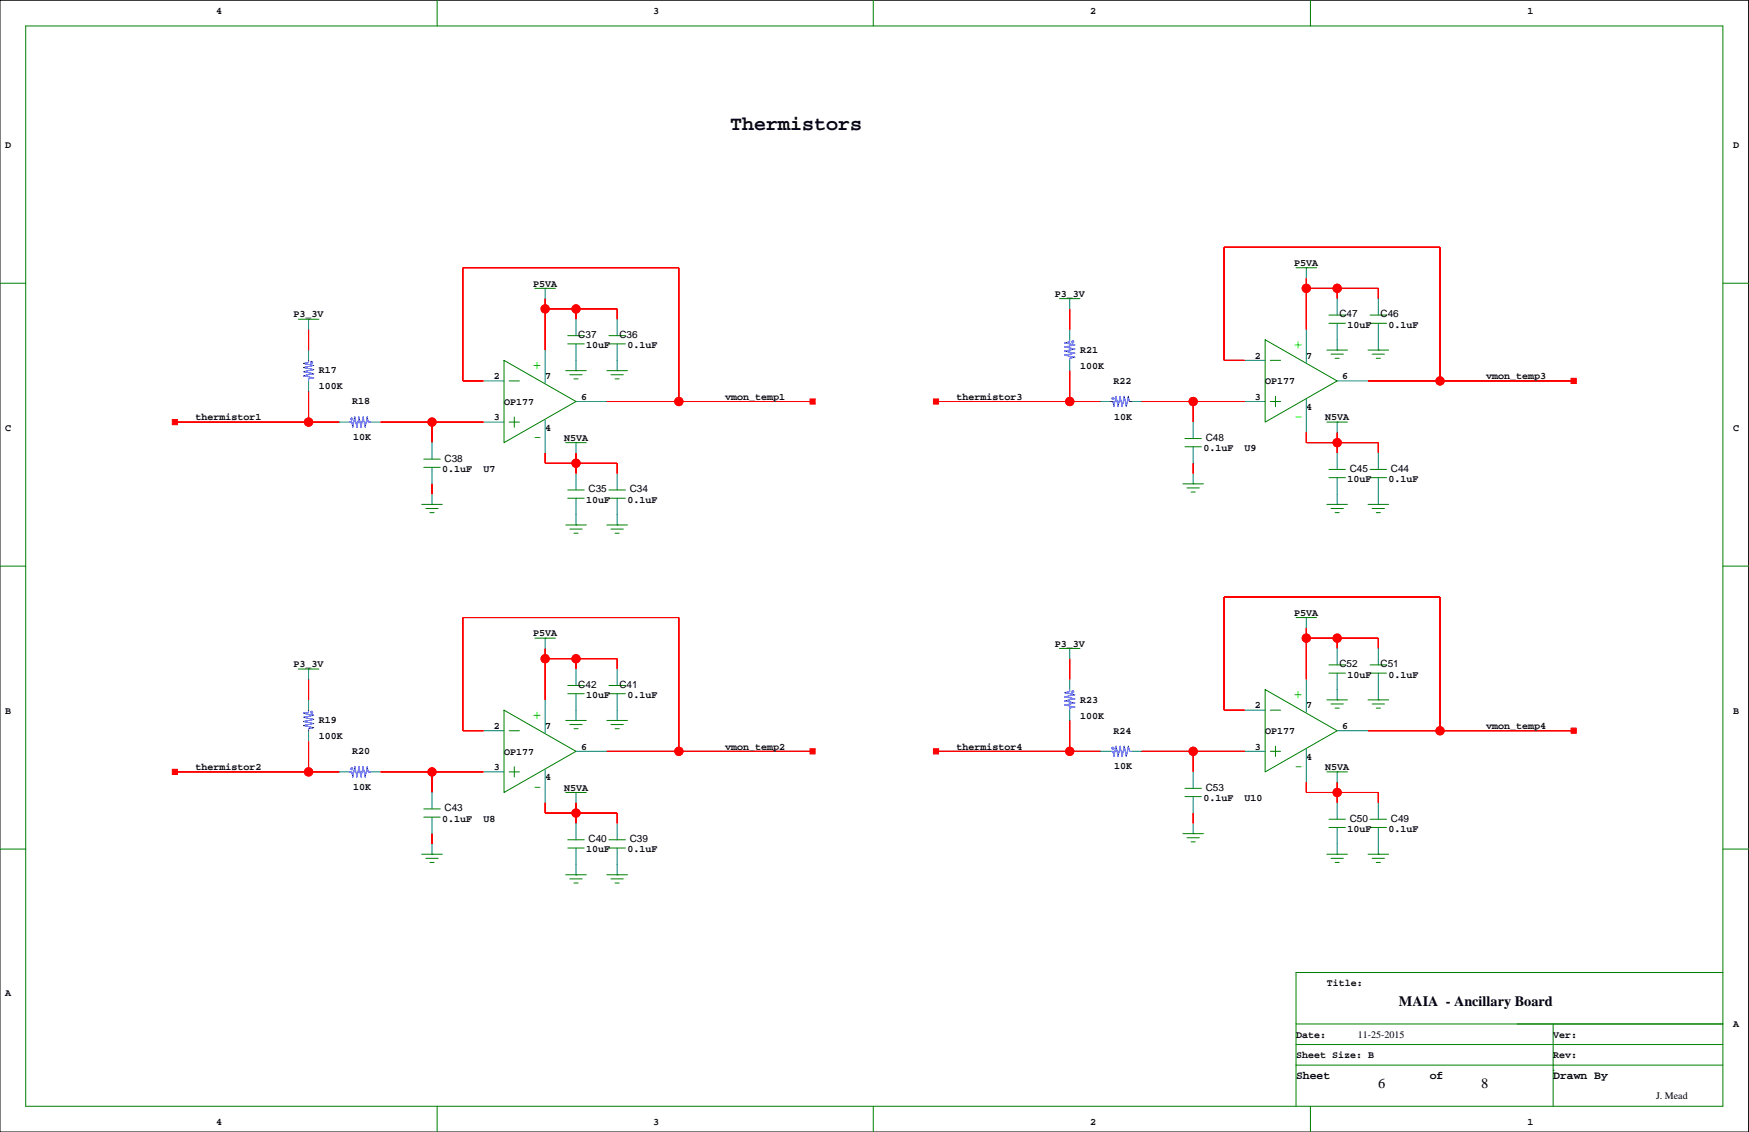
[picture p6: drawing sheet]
<svg xmlns="http://www.w3.org/2000/svg" width="432mm" height="279mm" viewBox="0 0 432 279" stroke-linecap="round" stroke-linejoin="round" font-family="sans-serif">
<path d="M0 .1h431.7v279.3h-431.7z" fill="none" stroke="#000" stroke-width=".25"/>
<g fill="none" stroke="#008000" stroke-width=".25">
<path d="M6.3 6.4h419.1v266.7h-419.1zM107.9 .1v6.3M215.6 .1v6.3M323.5 .1v6.3M0 69.9h6.3M73.6 78.8h5.1M76.2 78.8h.1M132.1 71.2h5M134.6 71.2h.1M261.6 73.7h5M264.1 73.7h.1M320 66.1h5"/>
<path d="M322.5 66.1h.1M328.1 79.8h4.1M328.1 77.8h4.1M338.3 79.8h4M338.3 77.8h4M425.4 69.9h6.3M124.4 88.9l17.8 10.2-17.8 10.2zM125.7 94h2.5M139.7 91.5h5M140.2 84.9h4M140.2 82.8h4M140.7 92.5h3"/>
<path d="M141.7 93.5h1M142.2 91.5h.1M149.8 91.5h5.1M150.3 84.9h4.1M150.3 82.8h4.1M150.8 92.5h3.1M151.9 93.5h1M152.4 91.5h.1M312.3 83.9l17.8 10.1-17.8 10.2zM313.6 88.9h2.6M313.6 99.1h2.6M314.9 97.8v2.6"/>
<path d="M327.6 86.4h5.1M328.6 87.4h3M329.6 88.4h1M330.1 86.4h.1M337.7 86.4h5.1M338.8 87.4h3M339.8 88.4h1M340.3 86.4h.1M104.6 115.4h4.1M104.6 113.3h4.1M125.7 104.2h2.5M127 102.9v2.5"/>
<path d="M139.7 109.3h5M142.2 109.3h.1M292 119.4h5.1M292.5 110.3h4.1M292.5 108.2h4.1M294.6 119.4h.1M327.6 104.2h5.1M328.1 117.9h4.1M328.1 115.9h4.1M330.1 104.2h.1M338.3 117.9h4M338.3 115.9h4"/>
<path d="M0 139.7h6.3M104.1 124.5h5.1M105.1 125.5h3.1M106.1 126.5h1.1M106.7 124.5h.1M139.7 129.6h5M140.2 123h4M140.2 120.9h4M140.7 130.6h3M141.7 131.6h1M142.2 129.6h.1M149.8 129.6h5.1"/>
<path d="M150.3 123h4.1M150.3 120.9h4.1M150.8 130.6h3.1M151.9 131.6h1M152.4 129.6h.1M293 120.4h3.1M294.1 121.4h1M327.6 124.5h5.1M328.6 125.5h3M329.6 126.5h1M330.1 124.5h.1M337.7 124.5h5.1"/>
<path d="M338.8 125.5h3M339.8 126.5h1M340.3 124.5h.1M425.4 139.7h6.3M132.1 157.5h5M134.6 157.5h.1M320 152.4h5M322.5 152.4h.1M73.6 165.1h5.1M76.2 165.1h.1M124.4 175.3l17.8 10.1-17.8 10.2zM139.7 177.8h5"/>
<path d="M140.2 171.2h4M140.2 169.2h4M140.7 178.8h3M141.7 179.9h1M142.2 177.8h.1M149.8 177.8h5.1M150.3 171.2h4.1M150.3 169.2h4.1M150.8 178.8h3.1M151.9 179.9h1M152.4 177.8h.1M261.6 160h5"/>
<path d="M264.1 160h.1M312.3 170.2l17.8 10.2-17.8 10.1zM313.6 175.3h2.6M327.6 172.7h5.1M328.1 166.1h4.1M328.1 164.1h4.1M328.6 173.8h3M329.6 174.8h1M330.1 172.7h.1M337.7 172.7h5.1M338.3 166.1h4M338.3 164.1h4"/>
<path d="M338.8 173.8h3M339.8 174.8h1M340.3 172.7h.1M104.6 199.7h4.1M125.7 180.4h2.5M125.7 190.5h2.5M127 189.3v2.5M139.7 195.6h5M142.2 195.6h.1M292.5 196.6h4.1M292.5 194.6h4.1M313.6 185.4h2.6"/>
<path d="M314.9 184.2v2.5M327.6 190.5h5.1M330.1 190.5h.1M0 209.6h6.3M104.1 210.8h5.1M104.6 201.7h4.1M105.1 211.9h3.1M106.1 212.9h1.1M106.7 210.8h.1M139.7 215.9h5M140.2 209.3h4M140.2 207.3h4"/>
<path d="M140.7 216.9h3M141.7 217.9h1M142.2 215.9h.1M149.8 215.9h5.1M150.3 209.3h4.1M150.3 207.3h4.1M150.8 216.9h3.1M151.9 217.9h1M152.4 215.9h.1M292 205.8h5.1M293 206.8h3.1M294.1 207.8h1"/>
<path d="M294.6 205.8h.1M327.6 210.8h5.1M328.1 204.2h4.1M328.1 202.2h4.1M328.6 211.9h3M329.6 212.9h1M330.1 210.8h.1M337.7 210.8h5.1M338.3 204.2h4M338.3 202.2h4M338.8 211.9h3M339.8 212.9h1"/>
<path d="M340.3 210.8h.1M425.4 209.6h6.3M320 257.8h105.4M320 252.7h105.4M383.5 252.7v20.4M425.4 240h-105.4v33.1M107.9 273.1v6.3M215.6 273.1v6.3M320 262.9h105.4M323.5 273.1v6.3M383.5 264.2h.1"/>
</g>
<g fill="none" stroke="#008080" stroke-width=".25">
<path d="M76.2 78.8v2.5M134.6 71.2v2.5M142.2 78.8v4M152.4 78.8v4M264.1 73.7v2.5M322.5 66.1v2.5M330.1 73.7v4.1M330.1 79.8v6.6M340.3 73.7v4.1M340.3 79.8v6.6M76.2 86.4v2.5M76.2 94v2.6"/>
<path d="M119.4 94h5M134.6 86.4v8.1M142.2 99.1h7.6M142.2 84.9v6.6M152.4 84.9v6.6M264.1 81.3v2.6M264.1 88.9v2.6M271.7 99.1h2.6M279.3 99.1h2.6M307.3 99.1h5M307.3 88.9h5M322.5 81.3v8.2"/>
<path d="M322.5 98.6v8.1M330.1 94h7.6M83.8 104.2h2.5M91.4 104.2h2.6M106.7 109.3v4M106.7 115.4v4M119.4 104.2h5M134.6 103.7v8.1M142.2 109.3v2.5M142.2 116.9v4M152.4 116.9v4M294.6 104.2v4"/>
<path d="M294.6 110.3v4M294.6 116.9v2.5M330.1 104.2v2.5M330.1 111.8v4.1M330.1 117.9v6.6M340.3 111.8v4.1M340.3 117.9v6.6M106.7 122v2.5M142.2 123v6.6M152.4 123v6.6M134.6 157.5v2.5M322.5 152.4v2.6"/>
<path d="M76.2 165.1v2.6M76.2 172.7v2.6M134.6 172.7v8.2M142.2 165.1v4.1M142.2 171.2v6.6M152.4 165.1v4.1M152.4 171.2v6.6M264.1 160v2.6M264.1 167.7v2.5M264.1 175.3v2.5M307.3 175.3h5M322.5 167.7v8.1"/>
<path d="M330.1 160v4.1M330.1 166.1v6.6M340.3 160v4.1M340.3 166.1v6.6M76.2 180.4v2.5M83.8 190.5h2.5M91.4 190.5h2.6M106.7 195.6v4.1M119.4 190.5h5M119.4 180.4h5M134.6 190v8.1M142.2 195.6v2.5"/>
<path d="M142.2 185.4h7.6M271.7 185.4h2.6M279.3 185.4h2.6M294.6 190.5v4.1M294.6 196.6v4.1M307.3 185.4h5M322.5 184.9v8.2M330.1 180.4h7.6M330.1 190.5v2.6M330.1 198.1v4.1M340.3 198.1v4.1M106.7 201.7v4.1"/>
<path d="M106.7 208.3v2.5M142.2 203.2v4.1M142.2 209.3v6.6M152.4 203.2v4.1M152.4 209.3v6.6M294.6 203.2v2.6M330.1 204.2v6.6M340.3 204.2v6.6"/>
</g>
<path d="M131.8 90.2h1.5M132.6 89.5v1.5M319.7 85.1h1.5M320.5 84.4v1.5M132.1 108h1.2M320 102.9h1.2M131.8 176.6h1.5M132.6 175.8v1.5M319.7 171.5h1.5M320.5 170.7v1.5M132.1 194.3h1.2M320 189.3h1.2" fill="none" stroke="#0f0" stroke-width=".25"/>
<g fill="#f00" stroke="#f00" stroke-width=".25">
<path d="M76.2 96.6v7.6z" fill-rule="evenodd"/>
<path d="M76.2 104.2h7.6z" fill-rule="evenodd"/>
<path d="M43.2 104.2h33z" fill-rule="evenodd"/>
<path d="M42.5 103.5h1.3v1.3h-1.3z" fill-rule="evenodd"/>
<path d="M149.8 99.1h17.8z" fill-rule="evenodd"/>
<path d="M114.3 66.1v27.9z" fill-rule="evenodd"/>
<path d="M114.3 94h5.1z" fill-rule="evenodd"/>
<path d="M114.3 66.1h53.3z" fill-rule="evenodd"/>
<path d="M167.6 66.1v33z" fill-rule="evenodd"/>
<path d="M167.6 99.1h33z" fill-rule="evenodd"/>
<path d="M200 98.5h1.2v1.2h-1.2z" fill-rule="evenodd"/>
<path d="M106.7 119.4v2.6z" fill-rule="evenodd"/>
<path d="M142.2 76.2h10.2z" fill-rule="evenodd"/>
<path d="M152.4 76.2v2.6z" fill-rule="evenodd"/>
<path d="M134.6 76.2h7.6z" fill-rule="evenodd"/>
<path d="M142.2 76.2v2.6z" fill-rule="evenodd"/>
<path d="M134.6 76.2v10.2z" fill-rule="evenodd"/>
<path d="M134.6 73.7v2.5z" fill-rule="evenodd"/>
<path d="M142.2 114.3v2.6z" fill-rule="evenodd"/>
<path d="M152.4 114.3v2.6z" fill-rule="evenodd"/>
<path d="M142.2 114.3h10.2z" fill-rule="evenodd"/>
<path d="M142.2 111.8v2.5z" fill-rule="evenodd"/>
<path d="M134.6 114.3h7.6z" fill-rule="evenodd"/>
<path d="M134.6 111.8v2.5z" fill-rule="evenodd"/>
<path d="M76.2 81.3v5.1z" fill-rule="evenodd"/>
<path d="M106.7 104.2v5.1z" fill-rule="evenodd"/>
<path d="M94 104.2h12.7z" fill-rule="evenodd"/>
<path d="M106.7 104.2h12.7z" fill-rule="evenodd"/>
<path d="M43.2 190.5h33z" fill-rule="evenodd"/>
<path d="M76.2 190.5h7.6z" fill-rule="evenodd"/>
<path d="M76.2 182.9v7.6z" fill-rule="evenodd"/>
<path d="M42.5 189.9h1.3v1.3h-1.3z" fill-rule="evenodd"/>
<path d="M149.8 185.4h17.8z" fill-rule="evenodd"/>
<path d="M114.3 152.4h53.3z" fill-rule="evenodd"/>
<path d="M114.3 152.4v28z" fill-rule="evenodd"/>
<path d="M114.3 180.4h5.1z" fill-rule="evenodd"/>
<path d="M167.6 152.4v33z" fill-rule="evenodd"/>
<path d="M167.6 185.4h33z" fill-rule="evenodd"/>
<path d="M200 184.8h1.2v1.3h-1.2z" fill-rule="evenodd"/>
<path d="M106.7 205.8v2.5z" fill-rule="evenodd"/>
<path d="M134.6 162.6v10.1z" fill-rule="evenodd"/>
<path d="M142.2 162.6v2.5z" fill-rule="evenodd"/>
<path d="M152.4 162.6v2.5z" fill-rule="evenodd"/>
<path d="M142.2 162.6h10.2z" fill-rule="evenodd"/>
<path d="M134.6 162.6h7.6z" fill-rule="evenodd"/>
<path d="M134.6 160v2.6z" fill-rule="evenodd"/>
<path d="M142.2 198.1v2.6z" fill-rule="evenodd"/>
<path d="M152.4 200.7v2.5z" fill-rule="evenodd"/>
<path d="M142.2 200.7h10.2z" fill-rule="evenodd"/>
<path d="M142.2 200.7v2.5z" fill-rule="evenodd"/>
<path d="M134.6 200.7h7.6z" fill-rule="evenodd"/>
<path d="M134.6 198.1v2.6z" fill-rule="evenodd"/>
<path d="M76.2 167.7v5z" fill-rule="evenodd"/>
<path d="M106.7 190.5h12.7z" fill-rule="evenodd"/>
<path d="M94 190.5h12.7z" fill-rule="evenodd"/>
<path d="M106.7 190.5v5.1z" fill-rule="evenodd"/>
<path d="M231.1 99.1h33z" fill-rule="evenodd"/>
<path d="M264.1 99.1h7.6z" fill-rule="evenodd"/>
<path d="M264.1 91.5v7.6z" fill-rule="evenodd"/>
<path d="M230.5 98.5h1.2v1.2h-1.2z" fill-rule="evenodd"/>
<path d="M337.7 94h17.8z" fill-rule="evenodd"/>
<path d="M355.5 61v33z" fill-rule="evenodd"/>
<path d="M302.2 61h53.3z" fill-rule="evenodd"/>
<path d="M302.2 61v27.9z" fill-rule="evenodd"/>
<path d="M302.2 88.9h5.1z" fill-rule="evenodd"/>
<path d="M355.5 94h33z" fill-rule="evenodd"/>
<path d="M387.9 93.4h1.3v1.3h-1.3z" fill-rule="evenodd"/>
<path d="M294.6 114.3v2.6z" fill-rule="evenodd"/>
<path d="M322.5 71.2v10.1z" fill-rule="evenodd"/>
<path d="M330.1 71.2v2.5z" fill-rule="evenodd"/>
<path d="M340.3 71.2v2.5z" fill-rule="evenodd"/>
<path d="M330.1 71.2h10.2z" fill-rule="evenodd"/>
<path d="M322.5 71.2h7.6z" fill-rule="evenodd"/>
<path d="M322.5 68.6v2.6z" fill-rule="evenodd"/>
<path d="M330.1 106.7v2.6z" fill-rule="evenodd"/>
<path d="M340.3 109.3v2.5z" fill-rule="evenodd"/>
<path d="M330.1 109.3h10.2z" fill-rule="evenodd"/>
<path d="M330.1 109.3v2.5z" fill-rule="evenodd"/>
<path d="M322.5 109.3h7.6z" fill-rule="evenodd"/>
<path d="M322.5 106.7v2.6z" fill-rule="evenodd"/>
<path d="M264.1 76.2v5.1z" fill-rule="evenodd"/>
<path d="M294.6 99.1h12.7z" fill-rule="evenodd"/>
<path d="M281.9 99.1h12.7z" fill-rule="evenodd"/>
<path d="M294.6 99.1v5.1z" fill-rule="evenodd"/>
<path d="M264.1 177.8v7.6z" fill-rule="evenodd"/>
<path d="M264.1 185.4h7.6z" fill-rule="evenodd"/>
<path d="M231.1 185.4h33z" fill-rule="evenodd"/>
<path d="M230.5 184.8h1.2v1.3h-1.2z" fill-rule="evenodd"/>
<path d="M302.2 175.3h5.1z" fill-rule="evenodd"/>
<path d="M302.2 147.3v28z" fill-rule="evenodd"/>
<path d="M302.2 147.3h53.3z" fill-rule="evenodd"/>
<path d="M355.5 147.3v33.1z" fill-rule="evenodd"/>
<path d="M337.7 180.4h17.8z" fill-rule="evenodd"/>
<path d="M355.5 180.4h33z" fill-rule="evenodd"/>
<path d="M387.9 179.7h1.3v1.3h-1.3z" fill-rule="evenodd"/>
<path d="M294.6 200.7v2.5z" fill-rule="evenodd"/>
<path d="M322.5 155v2.5z" fill-rule="evenodd"/>
<path d="M340.3 157.5v2.5z" fill-rule="evenodd"/>
<path d="M330.1 157.5h10.2z" fill-rule="evenodd"/>
<path d="M330.1 157.5v2.5z" fill-rule="evenodd"/>
<path d="M322.5 157.5h7.6z" fill-rule="evenodd"/>
<path d="M322.5 157.5v10.2z" fill-rule="evenodd"/>
<path d="M322.5 193.1v2.5z" fill-rule="evenodd"/>
<path d="M322.5 195.6h7.6z" fill-rule="evenodd"/>
<path d="M330.1 195.6v2.5z" fill-rule="evenodd"/>
<path d="M340.3 195.6v2.5z" fill-rule="evenodd"/>
<path d="M330.1 195.6h10.2z" fill-rule="evenodd"/>
<path d="M330.1 193.1v2.5z" fill-rule="evenodd"/>
<path d="M264.1 162.6v5.1z" fill-rule="evenodd"/>
<path d="M294.6 185.4v5.1z" fill-rule="evenodd"/>
<path d="M281.9 185.4h12.7z" fill-rule="evenodd"/>
<path d="M294.6 185.4h12.7z" fill-rule="evenodd"/>
<circle cx="76.2" cy="104.2" r="1.02"/>
<circle cx="167.6" cy="99.1" r="1.02"/>
<circle cx="142.2" cy="76.2" r="1.02"/>
<circle cx="134.6" cy="76.2" r="1.02"/>
<circle cx="142.2" cy="114.3" r="1.02"/>
<circle cx="106.7" cy="104.2" r="1.02"/>
<circle cx="76.2" cy="190.5" r="1.02"/>
<circle cx="167.6" cy="185.4" r="1.02"/>
<circle cx="142.2" cy="162.6" r="1.02"/>
<circle cx="134.6" cy="162.6" r="1.02"/>
<circle cx="142.2" cy="200.7" r="1.02"/>
<circle cx="106.7" cy="190.5" r="1.02"/>
<circle cx="264.1" cy="99.1" r="1.02"/>
<circle cx="355.5" cy="94" r="1.02"/>
<circle cx="330.1" cy="71.2" r="1.02"/>
<circle cx="322.5" cy="71.2" r="1.02"/>
<circle cx="330.1" cy="109.3" r="1.02"/>
<circle cx="294.6" cy="99.1" r="1.02"/>
<circle cx="264.1" cy="185.4" r="1.02"/>
<circle cx="355.5" cy="180.4" r="1.02"/>
<circle cx="330.1" cy="157.5" r="1.02"/>
<circle cx="322.5" cy="157.5" r="1.02"/>
<circle cx="330.1" cy="195.6" r="1.02"/>
<circle cx="294.6" cy="185.4" r="1.02"/>
</g>
<g fill="none" stroke="#f00" stroke-width=".25">
<path d="M134.6 76.2h17.8v2.6M134.6 73.7v12.7M142.2 76.2v2.6M264.1 76.2v5.1M322.5 68.6v12.7M322.5 71.2h17.8v2.5M330.1 71.2v2.5M76.2 81.3v5.1M76.2 96.6v7.6M119.4 94h-5.1v-27.9h53.3v33M142.2 88.9h.1M149.8 99.1h50.8"/>
<path d="M152.4 88.9h.1M231.1 99.1h40.6M264.1 91.5v7.6M281.9 99.1h25.4M294.6 99.1v5.1M307.3 88.9h-5.1v-27.9h53.3v33M330.1 83.9h.1M337.7 94h50.8M340.3 83.9h.1M43.2 104.2h40.6M94 104.2h25.4M106.7 104.2v5.1"/>
<path d="M106.7 119.4v2.6M134.6 111.8v2.5h17.8v2.6M142.2 111.8v5.1M294.6 114.3v2.6M322.5 106.7v2.6h17.8v2.5M330.1 106.7v5.1M142.2 127h.1M152.4 127h.1M330.1 122h.1M340.3 122h.1M322.5 155v12.7M322.5 157.5h17.8v2.5"/>
<path d="M330.1 157.5v2.5M76.2 167.7v5M134.6 162.6h17.8v2.5M134.6 160v12.7M142.2 175.3h.1M142.2 162.6v2.5M152.4 175.3h.1M264.1 162.6v5.1M264.1 177.8v7.6M307.3 175.3h-5.1v-28h53.3v33.1M330.1 170.2h.1M340.3 170.2h.1"/>
<path d="M43.2 190.5h40.6M76.2 182.9v7.6M94 190.5h25.4M106.7 190.5v5.1M119.4 180.4h-5.1v-28h53.3v33M134.6 198.1v2.6h17.8v2.5M142.2 198.1v5.1M149.8 185.4h50.8M231.1 185.4h40.6M281.9 185.4h25.4M294.6 185.4v5.1M322.5 193.1v2.5h17.8v2.5"/>
<path d="M330.1 193.1v5M337.7 180.4h50.8M106.7 205.8v2.5M142.2 213.4h.1M152.4 213.4h.1M294.6 200.7v2.5M330.1 208.3h.1M340.3 208.3h.1"/>
<circle cx="134.6" cy="76.2" r="1.02"/>
<circle cx="142.2" cy="76.2" r="1.02"/>
<circle cx="322.5" cy="71.2" r="1.02"/>
<circle cx="330.1" cy="71.2" r="1.02"/>
<circle cx="167.6" cy="99.1" r="1.02"/>
<circle cx="264.1" cy="99.1" r="1.02"/>
<circle cx="294.6" cy="99.1" r="1.02"/>
<circle cx="355.5" cy="94" r="1.02"/>
<circle cx="76.2" cy="104.2" r="1.02"/>
<circle cx="106.7" cy="104.2" r="1.02"/>
<circle cx="142.2" cy="114.3" r="1.02"/>
<circle cx="330.1" cy="109.3" r="1.02"/>
<circle cx="322.5" cy="157.5" r="1.02"/>
<circle cx="330.1" cy="157.5" r="1.02"/>
<circle cx="134.6" cy="162.6" r="1.02"/>
<circle cx="142.2" cy="162.6" r="1.02"/>
<circle cx="76.2" cy="190.5" r="1.02"/>
<circle cx="106.7" cy="190.5" r="1.02"/>
<circle cx="167.6" cy="185.4" r="1.02"/>
<circle cx="264.1" cy="185.4" r="1.02"/>
<circle cx="294.6" cy="185.4" r="1.02"/>
<circle cx="330.1" cy="195.6" r="1.02"/>
<circle cx="355.5" cy="180.4" r="1.02"/>
<circle cx="142.2" cy="200.7" r="1.02"/>
</g>
<g fill="none" stroke="#00f" stroke-width=".25">
<path d="M76.2 88.9v.6l-1.3 .2 2.6 .5-2.6 .5 2.6 .5-2.6 .5 2.6 .5-2.6 .6 2.6 .5-1.3 .2v.5M264.1 83.9v.5l-1.3 .2 2.6 .5-2.6 .5 2.6 .6-2.6 .5 2.6 .5-2.6 .5 2.6 .5-1.3 .2v.5M274.3 99.1h.5l.2 1.3 .5-2.6 .5 2.6 .5-2.6 .6 2.6 .5-2.6 .5 2.6 .5-2.6 .2 1.3h.5M86.3 104.2h.5l.3 1.2 .5-2.5 .5 2.5 .5-2.5 .5 2.5 .5-2.5 .5 2.5 .6-2.5 .2 1.3h.5M76.2 175.3v.5l-1.3 .2 2.6 .6-2.6 .5 2.6 .5-2.6 .5 2.6 .5-2.6 .5 2.6 .5-1.3 .3v.5M264.1 170.2v.5l-1.3 .3 2.6 .5-2.6 .5 2.6 .5-2.6 .5 2.6 .5-2.6 .5 2.6 .5-1.3 .3v.5M86.3 190.5h.5l.3 1.3 .5-2.5 .5 2.5 .5-2.5 .5 2.5 .5-2.5 .5 2.5 .6-2.5 .2 1.2h.5M274.3 185.4h.5l.2 1.3 .5-2.5 .5 2.5 .5-2.5 .6 2.5 .5-2.5 .5 2.5 .5-2.5 .2 1.2h.5"/>
<circle cx="76.9" cy="89.5" r=".25"/>
<circle cx="264.9" cy="84.4" r=".25"/>
<circle cx="274.8" cy="98.3" r=".25"/>
<circle cx="86.8" cy="103.4" r=".25"/>
<circle cx="76.9" cy="175.8" r=".25"/>
<circle cx="264.9" cy="170.7" r=".25"/>
<circle cx="86.8" cy="189.8" r=".25"/>
<circle cx="274.8" cy="184.7" r=".25"/>
</g>
<text font-size="4.9" x="180.3" y="32.2">Thermistors</text>
<g font-size="3.5">
<text x="345.4" y="248.3">MAIA - Ancillary Board</text>
<text x="340.3" y="268.6">6</text>
<text x="365.7" y="268.6">8</text>
</g>
<g font-size="2.8">
<text x="320" y="266.2">Sheet</text>
<text x="353" y="266.2">of</text>
<text x="383.5" y="266.2">Drawn By</text>
</g>
<g font-size="2.5">
<text x="53.3" y="3.4">4</text>
<text x="161.3" y="3.4">3</text>
<text x="269.2" y="3.4">2</text>
<text x="377.1" y="3.4">1</text>
<text x="1.3" y="36.4">D</text>
<text x="427.9" y="36.4">D</text>
<text x="319.5" y="65.6">P5VA</text>
<text x="131.6" y="70.7">P5VA</text>
<text x="260.4" y="73.3">P3_3V</text>
<text x="72.5" y="78.3">P3_3V</text>
<text x="142.8" y="83.4">C37</text>
<text x="152.9" y="83.4">C36</text>
<text x="330.7" y="78.4">C47</text>
<text x="332.7" y="80.9">10uF</text>
<text x="340.8" y="78.4">C46</text>
<text x="342.8" y="80.9">0.1uF</text>
<text x="144.7" y="86">10uF</text>
<text x="154.9" y="86">0.1uF</text>
<text x="266.6" y="87.1">R21</text>
<text x="309.8" y="88.5">2</text>
<text x="322.5" y="88.5">7</text>
<text x="78.7" y="92.2">R17</text>
<text x="121.9" y="93.6">2</text>
<text x="134.6" y="93.6">7</text>
<text x="266.6" y="91">100K</text>
<text x="274.9" y="94.7">R22</text>
<text x="312.3" y="94.9">OP177</text>
<text x="331.4" y="93.6">6</text>
<text x="366.9" y="93.6">vmon_temp3</text>
<text x="78.7" y="96.1">100K</text>
<text x="87" y="99.8">R18</text>
<text x="124.4" y="99.9">OP177</text>
<text x="143.5" y="98.7">6</text>
<text x="179" y="98.7">vmon_temp1</text>
<text x="236.2" y="98.7">thermistor3</text>
<text x="309.8" y="98.7">3</text>
<text x="322.5" y="101.2">4</text>
<text x="1.3" y="106.3">C</text>
<text x="48.2" y="103.7">thermistor1</text>
<text x="121.9" y="103.7">3</text>
<text x="134.6" y="106.3">4</text>
<text x="275.1" y="103.6">10K</text>
<text x="327.2" y="103.7">N5VA</text>
<text x="427.9" y="106.3">C</text>
<text x="87.2" y="108.6">10K</text>
<text x="109.7" y="113.9">C38</text>
<text x="139.2" y="108.8">N5VA</text>
<text x="297.1" y="111.4">0.1uF</text>
<text x="297.7" y="108.8">C48</text>
<text x="307.3" y="111.4">U9</text>
<text x="109.2" y="116.4">0.1uF</text>
<text x="119.4" y="116.4">U7</text>
<text x="332.7" y="119">10uF</text>
<text x="333.2" y="116.5">C45</text>
<text x="342.8" y="119">0.1uF</text>
<text x="343.4" y="116.5">C44</text>
<text x="144.7" y="124.1">10uF</text>
<text x="145.3" y="121.5">C35</text>
<text x="154.9" y="124.1">0.1uF</text>
<text x="155.5" y="121.5">C34</text>
<text x="319.5" y="152">P5VA</text>
<text x="131.6" y="157.1">P5VA</text>
<text x="260.4" y="159.6">P3_3V</text>
<text x="72.5" y="164.7">P3_3V</text>
<text x="330.7" y="164.7">C52</text>
<text x="332.7" y="167.2">10uF</text>
<text x="340.8" y="164.7">C51</text>
<text x="342.8" y="167.2">0.1uF</text>
<text x="142.8" y="169.8">C42</text>
<text x="144.7" y="172.3">10uF</text>
<text x="152.9" y="169.8">C41</text>
<text x="154.9" y="172.3">0.1uF</text>
<text x="266.6" y="173.4">R23</text>
<text x="1.3" y="176.1">B</text>
<text x="78.7" y="178.5">R19</text>
<text x="121.9" y="179.9">2</text>
<text x="134.6" y="179.9">7</text>
<text x="266.6" y="177.4">100K</text>
<text x="309.8" y="174.8">2</text>
<text x="322.5" y="174.8">7</text>
<text x="331.4" y="179.9">6</text>
<text x="366.9" y="179.9">vmon_temp4</text>
<text x="427.9" y="176.1">B</text>
<text x="78.7" y="182.5">100K</text>
<text x="143.5" y="185">6</text>
<text x="179" y="185">vmon_temp2</text>
<text x="236.2" y="185">thermistor4</text>
<text x="274.9" y="181.1">R24</text>
<text x="309.8" y="185">3</text>
<text x="312.3" y="181.2">OP177</text>
<text x="48.2" y="190.1">thermistor2</text>
<text x="87" y="186.1">R20</text>
<text x="121.9" y="190.1">3</text>
<text x="124.4" y="186.3">OP177</text>
<text x="275.1" y="189.9">10K</text>
<text x="322.5" y="187.5">4</text>
<text x="327.2" y="190.1">N5VA</text>
<text x="87.2" y="195">10K</text>
<text x="134.6" y="192.6">4</text>
<text x="139.2" y="195.2">N5VA</text>
<text x="297.1" y="197.7">0.1uF</text>
<text x="297.7" y="195.2">C53</text>
<text x="307.3" y="197.7">U10</text>
<text x="109.2" y="202.8">0.1uF</text>
<text x="109.7" y="200.3">C43</text>
<text x="119.4" y="202.8">U8</text>
<text x="333.2" y="202.8">C50</text>
<text x="343.4" y="202.8">C49</text>
<text x="145.3" y="207.9">C40</text>
<text x="155.5" y="207.9">C39</text>
<text x="332.7" y="205.3">10uF</text>
<text x="342.8" y="205.3">0.1uF</text>
<text x="144.7" y="210.4">10uF</text>
<text x="154.9" y="210.4">0.1uF</text>
<text x="1.3" y="245.9">A</text>
<text x="327.6" y="243.4">Title:</text>
<text x="320" y="256.1">Date:</text>
<text x="335.2" y="256.1">11-25-2015</text>
<text x="383.5" y="256.1">Ver:</text>
<text x="427.9" y="253.6">A</text>
<text x="320" y="261.2">Sheet Size: B</text>
<text x="383.5" y="261.2">Rev:</text>
<text x="408.8" y="271.3">J. Mead</text>
<text x="53.3" y="277.7">4</text>
<text x="161.3" y="277.7">3</text>
<text x="269.2" y="277.7">2</text>
<text x="377.1" y="277.7">1</text>
</g>
</svg>
